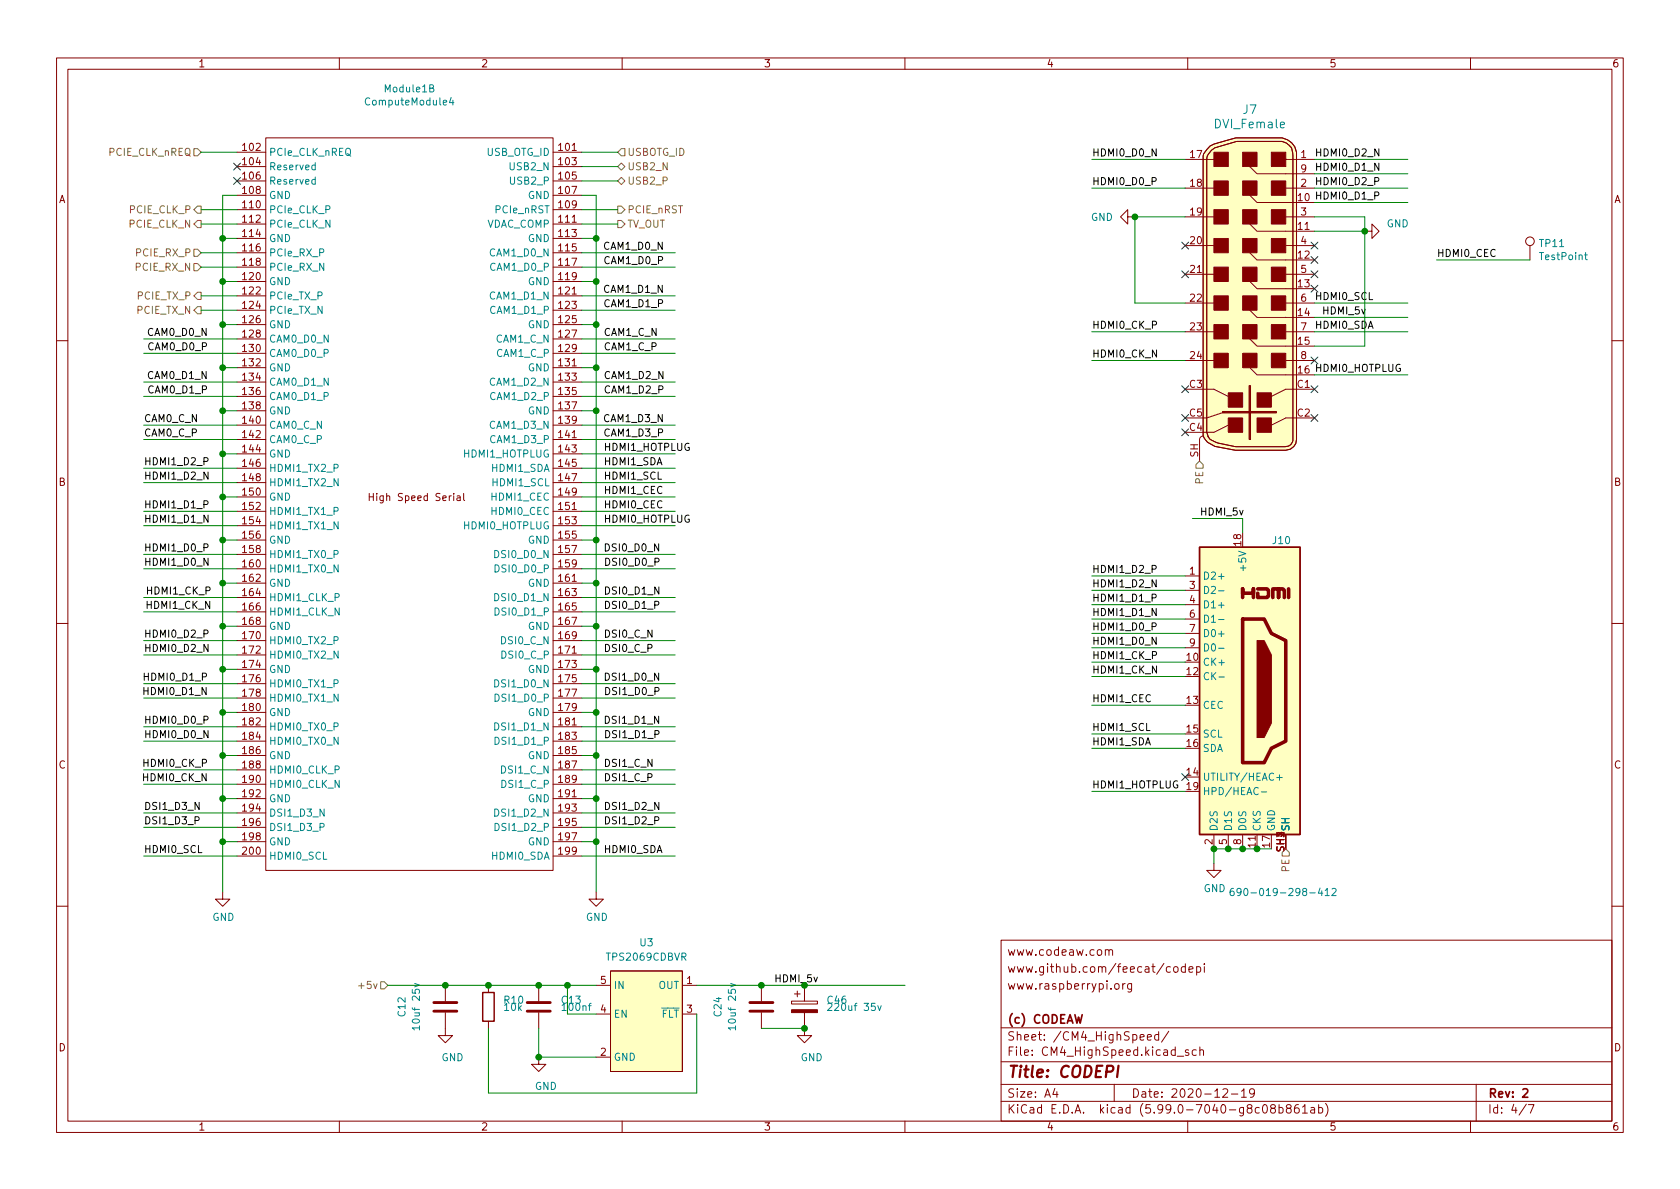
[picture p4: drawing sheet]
<svg xmlns="http://www.w3.org/2000/svg" width="297mm" height="210mm" viewBox="0 0 297 210" stroke-linecap="round" stroke-linejoin="round" font-family="sans-serif">
<g fill="none" stroke="#840000" stroke-width=".18">
<path d="M10 10.2h277v190.1h-277zM12 12.2h273v186.1h-273zM60 10.2v2M110 10.2v2M160 10.2v2M210 10.2v2M260 10.2v2M41.9 26.9h5.1M41.9 29.5h5.1M41.9 32h5.1M41.9 34.5h5.1M41.9 37.1h5.1"/>
<path d="M41.9 39.6h5.1M47 24.4h50.8v129.5h-50.8zM97.8 26.9h5.1M97.8 29.5h5.1M97.8 32h5.1M97.8 34.5h5.1M97.8 37.1h5.1M97.8 39.6h5.1M199.4 38.3v-1.2l-1.3 1.2 1.3 1.3v-1.3h1.3M209.5 38.3h5.1M209.5 33.3h5.1M209.5 28.2h5.1"/>
<path d="M213.9 25.8l.8-.3 3.8-1.1h8.2a3.1 3.1 0 0 1 2.5 2.5v50.8a1.94 1.94 0 0 1-1.9 1.9h-8.9l-3.6-.7-1.3-.7-.8-1.1v-49.5a4 4 0 0 1 1.2-1.8zM214.1 26.7l.7-.5 3.8-1.2h8.1a2.22 2.22 0 0 1 1.9 2.6v50.1a1.29 1.29 0 0 1-1.3 1.3h-8.9l-3-.6-.9-.4a1.31 1.31 0 0 1-.9-.8l-.2-.8v-48.2a1.98 1.98 0 0 1 .7-1.5zM221 39.6l1.2 1.3h10.2M221 34.5l1.2 1.3h10.2M221 29.5l1.2 1.2h10.2M227.3 28.2h.1M227.3 38.3h5.1M227.3 33.3h5.1M227.3 28.2h5.1M41.9 42.2h5.1M41.9 44.7h5.1M41.9 47.2h5.1"/>
<path d="M41.9 49.8h5.1M41.9 52.3h5.1M41.9 54.9h5.1M41.9 57.4h5.1M41.9 59.9h5.1M97.8 42.2h5.1M97.8 44.7h5.1M97.8 47.2h5.1M97.8 49.8h5.1M97.8 52.3h5.1M97.8 54.9h5.1M97.8 57.4h5.1"/>
<path d="M97.8 59.9h5.1M209.5 58.7h5.1M209.5 53.6h5.1M209.5 48.5h5.1M209.5 43.4h5.1M221 59.9l1.2 1.3h10.2M221 54.9l1.2 1.2h10.2M221 49.8l1.2 1.2h10.2M221 44.7l1.2 1.3h10.2M227.3 58.7h5.1M227.3 53.6h5.1M227.3 48.5h5.1"/>
<path d="M227.3 43.4h5.1M241.3 40.9h1.3v-1.3l1.2 1.3-1.2 1.3v-1.3M270.5 43.4v2.6M10 60.2h2M41.9 62.5h5.1M41.9 65h5.1M41.9 67.6h5.1M41.9 70.1h5.1M41.9 72.6h5.1M41.9 75.2h5.1M41.9 77.7h5.1M97.8 62.5h5.1"/>
<path d="M97.8 65h5.1M97.8 67.6h5.1M97.8 70.1h5.1M97.8 72.6h5.1M97.8 75.2h5.1M97.8 77.7h5.1M209.5 68.8h5.1l2.6 1.3M209.5 63.7h5.1M212.7 77.1a.63 .63 0 0 0-.6 .6v3.8M216.4 72.9l-3 1h-3.9M217.2 75.2l-2.6 1.2h-5.1M221 65l1.2 1.3h10.2"/>
<path d="M227.3 63.7h5.1M232.4 68.8h-5.1l-2.5 1.3M232.4 73.9h-5.1l-2.5 1.3M285 60.2h2M41.9 87.9h5.1M41.9 80.3h5.1M41.9 82.8h5.1M41.9 85.3h5.1M41.9 90.4h5.1M41.9 93h5.1M41.9 95.5h5.1M41.9 98h5.1"/>
<path d="M65.3 87.3v1.2M65.3 87.9h.7M80.8 87.7h.5l.1 .8M81.4 88h-.5l-.1 .2 .1 .3h.5M82 87.3v1l.2 .2M97.8 87.9h5.1M97.8 80.3h5.1M97.8 82.8h5.1M97.8 85.3h5.1M97.8 90.4h5.1M97.8 93h5.1M97.8 95.5h5.1"/>
<path d="M97.8 98h5.1M10 110.2h2M41.9 100.6h5.1M41.9 103.1h5.1M41.9 105.7h5.1M41.9 108.2h5.1M41.9 110.7h5.1M41.9 113.3h5.1M41.9 115.8h5.1M41.9 118.4h5.1M97.8 100.6h5.1M97.8 103.1h5.1"/>
<path d="M97.8 105.7h5.1M97.8 108.2h5.1M97.8 110.7h5.1M97.8 113.3h5.1M97.8 115.8h5.1M97.8 118.4h5.1M209.5 101.8h2.6M209.5 104.4h2.6M209.5 106.9h2.6M209.5 109.5h2.6M209.5 112h2.6M209.5 114.5h2.6"/>
<path d="M285 110.2h2M41.9 120.9h5.1M41.9 123.4h5.1M41.9 126h5.1M41.9 128.5h5.1M41.9 131.1h5.1M41.9 133.6h5.1M41.9 136.1h5.1M41.9 138.7h5.1M97.8 120.9h5.1M97.8 123.4h5.1M97.8 126h5.1"/>
<path d="M97.8 128.5h5.1M97.8 131.1h5.1M97.8 133.6h5.1M97.8 136.1h5.1M97.8 138.7h5.1M39.4 157.7v1.3h1.2l-1.2 1.3-1.3-1.3h1.3M41.9 141.2h5.1M41.9 143.8h5.1M41.9 146.3h5.1M41.9 148.8h5.1M41.9 151.4h5.1M97.8 141.2h5.1"/>
<path d="M97.8 143.8h5.1M97.8 146.3h5.1M97.8 148.8h5.1M97.8 151.4h5.1M105.4 157.7v1.3h1.3l-1.3 1.3-1.3-1.3h1.3M214.6 152.6v1.3h1.3l-1.3 1.3-1.2-1.3h1.2M214.6 147.6v2.5M217.2 147.6v2.5M219.7 147.6v2.5M222.2 147.6v2.5M10 160.2h2M78.7 179.1v4h1.3l-1.3 1.3-1.2-1.3h1.2"/>
<path d="M78.7 174.2v2.8M86.4 174.2v1.3M95.2 174.2v2.8M95.2 179.1v2.8M105.4 174.2h2.5M105.4 179.3h2.5M107.9 171.7h12.7v17.8h-12.7zM120.6 174.2h2.6M120.6 179.3h2.6M134.6 174.2v2.8M134.6 179.1v2.8M140 177h4.5v.5h-4.5z"/>
<path d="M140.5 175.8h1M141 175.3v1M142.2 179.1v4h1.3l-1.3 1.3-1.2-1.3h1.2M142.2 174.2v2.8M177 166.3h108v32h-108zM195.4 168.1l.2-.2 .4 .1 .1 .9M195.4 167.9v1M196.1 168.1l.2-.2 .3 .1 .1 .9M197.2 174l.4-.1 .3 .3v.4l-.3 .3h-.4l-.1-.3v-.4zM198.5 173.9v1M198.9 173.9l-.3 .1-.1 .2M200.1 173.9v1.2l-.3 .3h-.4"/>
<path d="M200.1 174l-.5-.1-.2 .3v.4l.1 .3h.6M206.9 171l-.4-.1-.3 .3v.4l.2 .3h.5M207.6 171l.4-.1 .3 .3v.4l-.3 .3h-.4l-.1-.3v-.4zM209.6 171l-.5-.1-.2 .3v.4l.1 .3h.6M209.6 170.4v1.5M210.2 171.4l.7-.1v-.3l-.5-.1-.2 .2 .1 .8h.6M211.6 171l.4-.1 .3 .3v.4l-.2 .3h-.5M211.6 170.9v1.5M212.9 170.4v.2M212.9 170.9v1M285 160.2h2M60 198.3v2"/>
<path d="M86.4 180.6v1.3M95.2 186.9v1.3h1.3l-1.3 1.3-1.2-1.3h1.2M105.4 186.9h2.5M110 198.3v2M160 198.3v2M177 194.8h108M177 191.8h108M177 187.8h108M177 181.8h108M186.5 192.5l-.4 1h1M186.9 193v1M197 191.8v3"/>
<path d="M202.9 183.4l.7-.1-.1-.3-.4-.1-.2 .2v.8h.6M204.9 183l-.5-.1-.3 .3v.4l.2 .3h.6M204.9 182.4v1.5M206.6 182.4l-1.2 1.9M208.1 186.8h1.2M210 198.3v2M210.1 185.7l-.3-.1-.2 .2v.3l.5 .1v.4h-.5M211.5 185.7l-.4-.1-.3 .3v.4l.1 .3h.6M212.1 185.8l.3-.2 .3 .1 .1 .9M212.1 185.1v1.5M216.2 192.7l.6-.2 .2 .2 .1 .3-1 1h1M217.7 193.5h1.2"/>
<path d="M219.5 193l.4-.5v1.5M219.5 194h.9M221.8 193.2l-.3 .3h-.3l-.3-.3 .2-.6 .4-.1 .2 .2a.99 .99 0 0 1-.3 1.3h-.3M223.4 195.5l.2-.2a.81 .81 0 0 1 .6 .7 .81 .81 0 0 1-.3 .8h-.2a.81 .81 0 0 1-.3-1.3zM224.9 196l-.3-.3 .1-.2 .2-.2 .5 .1 .1 .2-.1 .2-.6 .2-.2 .3 .1 .4 .2 .1h.3l.3-.3-.1-.4-.2-.1M226.1 195.9l.5-.1 .3 .3v.4l-.2 .3h-.6M226.1 195.3v1.5M227.7 196l-.3-.3 .1-.2 .2-.2 .4 .1 .2 .2-.1 .2-.6 .2-.2 .3 .1 .4 .2 .1h.4l.2-.3-.1-.4-.2-.1M229.6 195.3a.59 .59 0 0 0-.7 .7v.5l.1 .3h.4l.2-.1 .1-.5-.1-.2-.5-.1-.2 .3M230.3 195.8l.4-.5v1.5M230.3 196.8h.8M231.8 195.9h.6v.9"/>
<path d="M232.4 196.2l-.5 .1a.29 .29 0 0 0-.2 .2 .29 .29 0 0 0 .2 .3h.5M233.1 195.9l.5-.1 .3 .3v.4l-.2 .3h-.6M233.1 195.3v1.5M234.4 195.1a1.72 1.72 0 0 1 0 2.3M260 198.3v2M261 191.8v6.5M269.9 195.3l-1.3 1.9M270.2 195.3h1l-.6 1.5"/>
<circle cx="270.5" cy="42.7" r=".76"/>
</g>
<path d="M269.3 192.7l.5-.2 .3 .2v.3l-.9 1h.9" fill="none" stroke="#840000" stroke-width=".3"/>
<path d="M197.8 188.5l-.3 2" fill="none" stroke="#840000" stroke-width=".4"/>
<path d="M76.7 177.3h4.1M76.7 178.8h4.1M93.2 177.3h4.1M93.2 178.8h4.1M132.6 177.3h4.1M132.6 178.8h4.1" fill="none" stroke="#840000" stroke-width=".51"/>
<g fill="none" stroke="#008484" stroke-width=".18">
<path d="M76 15.6l.5-.1 .2-.1-.1-.3-.6-.1v1.3h.5l.2-.2v-.3l-.3-.2M79.8 17.2l-.3 .9h.8M80.1 17.7v.9M55.7 29.2h-.3l-.3 .2 .2 .6h.4M55.7 31.8l-.3-.1-.3 .3 .2 .5h.4M55.7 28.8v1.2M55.7 31.3v1.3M280.2 45.1h.4M280.3 44.7v1l.3 .2M215.5 104.5h.9M215.5 109.6h.9M215.5 114.6h.9"/>
<path d="M215.5 119.7h1M225.7 137.5h1M226.2 137v1M218.1 157.1l-.4 .1a.86 .86 0 0 0 0 1.2l.5-.1v-.5l-.2-.2h-.3l-.2 .2M219.4 157.6l-.2 .3h-.3l-.2-.3 .1-.4 .4-.1 .2 .1a.84 .84 0 0 1-.3 1.2h-.3M223 140h1M234.3 157.5l.4-.4v1.3M234.3 158.4h.7M235.5 157.2l.5-.1 .2 .4-.7 .9h.7M73.3 173.9l.9 .3-.9 .3M129.2 173.9l.8 .3-.8 .3M146.4 177.5l.5-.1 .2 .4-.8 .9h.8"/>
<path d="M155.2 177.8l.3 .9 .3-.9M74.2 181.8h-1.3l.4 .3M74.2 181.4v.7M130 181.8h-1.2l.3 .3M130 181.4v.7"/>
</g>
<g fill="#840000" stroke="#840000" stroke-width=".18">
<path d="M140 178.6h4.5v.5h-4.5z"/>
<path d="M222.2 113.3h1.3l1.3 2.5v12.1l-1.3 2.5h-1.3z"/>
<path d="M214.6 62.5h2.6v2.5h-2.6z"/>
<path d="M214.6 57.4h2.6v2.5h-2.6z"/>
<path d="M214.6 52.3h2.6v2.6h-2.6z"/>
<path d="M214.6 47.2h2.6v2.6h-2.6z"/>
<path d="M214.6 42.2h2.6v2.5h-2.6z"/>
<path d="M214.6 37.1h2.6v2.5h-2.6z"/>
<path d="M214.6 32h2.6v2.5h-2.6z"/>
<path d="M214.6 26.9h2.6v2.6h-2.6z"/>
<path d="M217.2 73.9h2.5v2.5h-2.5z"/>
<path d="M217.2 69.5h2.5v2.5h-2.5z"/>
<path d="M220.9 68.2h.2v9.5h-.2z"/>
<path d="M219.7 62.5h2.5v2.5h-2.5z"/>
<path d="M219.7 57.4h2.5v2.5h-2.5z"/>
<path d="M219.7 52.3h2.5v2.6h-2.5z"/>
<path d="M219.7 47.2h2.5v2.6h-2.5z"/>
<path d="M219.7 42.2h2.5v2.5h-2.5z"/>
<path d="M219.7 37.1h2.5v2.5h-2.5z"/>
<path d="M219.7 32h2.5v2.5h-2.5z"/>
<path d="M219.7 26.9h2.5v2.6h-2.5z"/>
<path d="M222.2 73.9h2.6v2.5h-2.6z"/>
<path d="M222.2 69.5h2.6v2.5h-2.6z"/>
<path d="M224.8 62.5h2.5v2.5h-2.5z"/>
<path d="M224.8 57.4h2.5v2.5h-2.5z"/>
<path d="M224.8 52.3h2.5v2.6h-2.5z"/>
<path d="M224.8 47.2h2.5v2.6h-2.5z"/>
<path d="M224.8 42.2h2.5v2.5h-2.5z"/>
<path d="M224.8 37.1h2.5v2.5h-2.5z"/>
<path d="M224.8 32h2.5v2.5h-2.5z"/>
<path d="M224.8 26.9h2.5v2.6h-2.5z"/>
<path d="M216.2 72.8h9.5v.2h-9.5z"/>
</g>
<g fill="#ffffc2" stroke="#ffffc2" stroke-width=".18">
<path d="M212.1 96.8h17.8v50.8h-17.8z"/>
<path d="M107.9 171.7h12.7v17.8h-12.7z"/>
<path d="M213.9 25.8l.8-.3 3.8-1.1h8.2a3.1 3.1 0 0 1 2.5 2.5v50.8a1.94 1.94 0 0 1-1.9 1.9h-8.9l-3.6-.7-1.3-.7-.8-1.1v-49.5a4 4 0 0 1 1.2-1.8z"/>
<path d="M214.1 26.7l.7-.5 3.8-1.2h8.1a2.22 2.22 0 0 1 1.9 2.6v50.1a1.29 1.29 0 0 1-1.3 1.3h-8.9l-3-.6-.9-.4a1.31 1.31 0 0 1-.9-.8l-.2-.8v-48.2a1.98 1.98 0 0 1 .7-1.5z"/>
</g>
<path d="M212.1 96.8h17.8v50.8h-17.8zM85.3 175.5h2.1v5.1h-2.1z" fill="none" stroke="#840000" stroke-width=".25"/>
<path d="M219.7 109.5h3.8l1.3 2.5 2.5 1.3v17.8l-2.5 1.2-1.3 2.6h-3.8zM219.7 105.7v-1.6v.8h1.9v-.8v1.6M222.4 104.1h1.6l.3 .3v1l-.3 .3h-1.6v-.8M225 105.7v-1.6h1.1v1.6v-1.6h.7l.3 .3v1.3M227.8 104.1v1.6" fill="none" stroke="#840000" stroke-width=".63"/>
<g fill="none" stroke="#848400" stroke-width=".18">
<path d="M34.3 26.3h.6l.7 .6-.7 .7h-.6zM34.9 36.4h.7v1.3h-.7l-.6-.6zM34.9 39h.7v1.3h-.7l-.6-.7zM109.2 36.4h.7l.6 .7-.6 .6h-.7zM109.2 32l.7-.6 .6 .6-.6 .6zM109.2 39h.7l.6 .6-.6 .7h-.7zM109.2 29.5l.7-.7 .6 .7-.6 .6zM109.2 26.9l.7-.6h.6v1.3h-.6zM34.3 44.1h.6l.7 .6-.7 .6h-.6zM34.3 46.6h.6l.7 .6-.7 .7h-.6zM34.9 54.2h.7v1.3h-.7l-.6-.6zM34.9 51.7h.7v1.3h-.7l-.6-.7z"/>
<path d="M212.1 81.5l.6 .7v.6h-1.2v-.6zM227.3 150.1l.7 .6v.7h-1.3v-.7zM67.3 173.6h.6l.7 .6-.7 .7h-.6z"/>
</g>
<g fill="none" stroke="#008400" stroke-width=".18">
<path d="M35.6 39.6h6.3M35.6 37.1h6.3M35.6 26.9h6.3M41.9 34.5h-2.5v123.2M102.9 39.6h6.3M102.9 34.5h2.5v123.2M102.9 29.5h6.3M102.9 32h6.3M102.9 37.1h6.3M102.9 26.9h6.3M193 33.3h16.5M193 28.2h16.5"/>
<path d="M209.5 38.3h-8.8v15.3h8.8M232.4 33.3h16.5M232.4 30.7h16.5M232.4 28.2h16.5M232.4 38.3h8.9v22.9h-8.9M232.4 35.8h16.5M25.4 59.9h16.5M35.6 54.9h6.3M35.6 52.3h6.3M35.6 44.7h6.3M35.6 47.2h6.3M39.4 42.2h2.5"/>
<path d="M39.4 49.8h2.5M39.4 57.4h2.5M102.9 59.9h16.5M102.9 42.2h2.5M102.9 49.8h2.5M102.9 57.4h2.5M102.9 54.9h16.5M102.9 52.3h16.5M102.9 44.7h16.5M102.9 47.2h16.5M193 58.7h16.5M232.4 58.7h16.5"/>
<path d="M232.4 40.9h8.9M232.4 53.6h16.5M232.4 56.1h16.5M254 46h16.5M25.4 62.5h16.5M25.4 67.6h16.5M25.4 75.2h16.5M25.4 77.7h16.5M25.4 70.1h16.5M39.4 72.6h2.5M39.4 65h2.5M102.9 72.6h2.5"/>
<path d="M102.9 62.5h16.5M102.9 65h2.5M102.9 67.6h16.5M102.9 75.2h16.5M102.9 77.7h16.5M102.9 70.1h16.5M193 63.7h16.5M232.4 66.3h16.5M25.4 90.4h16.5M25.4 93h16.5M25.4 98h16.5M25.4 82.8h16.5"/>
<path d="M25.4 85.3h16.5M39.4 95.5h2.5M39.4 80.3h2.5M39.4 87.9h2.5M102.9 90.4h16.5M102.9 93h16.5M102.9 98h16.5M102.9 95.5h2.5M102.9 80.3h16.5M102.9 82.8h16.5M102.9 87.9h16.5M102.9 85.3h16.5"/>
<path d="M210.8 91.7h8.9v2.5M25.4 115.8h16.5M25.4 100.6h16.5M25.4 113.3h16.5M25.4 108.2h16.5M25.4 105.7h16.5M39.4 118.4h2.5M39.4 103.1h2.5M39.4 110.7h2.5M102.9 115.8h16.5M102.9 118.4h2.5M102.9 100.6h16.5"/>
<path d="M102.9 113.3h16.5M102.9 103.1h2.5M102.9 110.7h2.5M102.9 108.2h16.5M102.9 105.7h16.5M193 114.5h16.5M193 117.1h16.5M193 112h16.5M193 119.6h16.5M193 106.9h16.5M193 101.8h16.5M193 104.4h16.5"/>
<path d="M193 109.5h16.5M25.4 120.9h16.5M25.4 123.4h16.5M25.4 128.5h16.5M25.4 131.1h16.5M25.4 136.1h16.5M25.4 138.7h16.5M39.4 126h2.5M39.4 133.6h2.5M102.9 120.9h16.5M102.9 123.4h16.5M102.9 128.5h16.5"/>
<path d="M102.9 131.1h16.5M102.9 136.1h16.5M102.9 138.7h16.5M102.9 126h2.5M102.9 133.6h2.5M193 129.8h16.5M193 139.9h16.5M193 132.3h16.5M193 124.7h16.5M25.4 143.8h16.5M25.4 146.3h16.5M25.4 151.4h16.5"/>
<path d="M39.4 141.2h2.5M39.4 148.8h2.5M102.9 143.8h16.5M102.9 146.3h16.5M102.9 151.4h16.5M102.9 141.2h2.5M102.9 148.8h2.5M224.8 150.1h-10.2v2.5M68.6 174.2h36.8M100.3 174.2v5.1h5.1M123.2 174.2h36.8M123.2 179.3v14h-36.8v-11.4"/>
<path d="M95.2 181.9v5h10.2M134.6 181.9h7.6"/>
</g>
<g fill="none" stroke="#000084" stroke-width=".18">
<path d="M41.3 31.4l1.2 1.2M41.3 28.8l1.2 1.3M42.5 31.4l-1.2 1.2M42.5 28.8l-1.2 1.3M208.9 47.9l1.3 1.2M208.9 42.8l1.3 1.2M210.2 47.9l-1.3 1.2M210.2 42.8l-1.3 1.2M231.8 45.4l1.2 1.2M231.8 47.9l1.2 1.2M231.8 42.8l1.2 1.2M231.8 50.4l1.2 1.3"/>
<path d="M233 45.4l-1.2 1.2M233 47.9l-1.2 1.2M233 42.8l-1.2 1.2M233 50.4l-1.2 1.3M208.9 75.8l1.3 1.3M208.9 68.2l1.3 1.2M208.9 73.3l1.3 1.2M210.2 75.8l-1.3 1.3M210.2 68.2l-1.3 1.2M210.2 73.3l-1.3 1.2M231.8 63.1l1.2 1.3M231.8 73.3l1.2 1.2"/>
<path d="M231.8 68.2l1.2 1.2M233 63.1l-1.2 1.3M233 73.3l-1.2 1.2M233 68.2l-1.2 1.2M208.9 136.8l1.3 1.2M210.2 136.8l-1.3 1.2"/>
</g>
<g fill="#008400" stroke="#008400" stroke-width=".18">
<circle cx="105.4" cy="65" r=".51"/>
<circle cx="105.4" cy="72.6" r=".51"/>
<circle cx="105.4" cy="126" r=".51"/>
<circle cx="105.4" cy="133.6" r=".51"/>
<circle cx="105.4" cy="95.5" r=".51"/>
<circle cx="105.4" cy="103.1" r=".51"/>
<circle cx="105.4" cy="110.7" r=".51"/>
<circle cx="105.4" cy="118.4" r=".51"/>
<circle cx="39.4" cy="49.8" r=".51"/>
<circle cx="39.4" cy="57.4" r=".51"/>
<circle cx="39.4" cy="42.2" r=".51"/>
<circle cx="39.4" cy="65" r=".51"/>
<circle cx="39.4" cy="72.6" r=".51"/>
<circle cx="39.4" cy="118.4" r=".51"/>
<circle cx="39.4" cy="126" r=".51"/>
<circle cx="39.4" cy="87.9" r=".51"/>
<circle cx="39.4" cy="95.5" r=".51"/>
<circle cx="39.4" cy="80.3" r=".51"/>
<circle cx="39.4" cy="103.1" r=".51"/>
<circle cx="39.4" cy="110.7" r=".51"/>
<circle cx="39.4" cy="148.8" r=".51"/>
<circle cx="39.4" cy="133.6" r=".51"/>
<circle cx="39.4" cy="141.2" r=".51"/>
<circle cx="105.4" cy="141.2" r=".51"/>
<circle cx="105.4" cy="148.8" r=".51"/>
<circle cx="100.3" cy="174.2" r=".51"/>
<circle cx="95.3" cy="174.2" r=".51"/>
<circle cx="78.7" cy="174.2" r=".51"/>
<circle cx="86.4" cy="174.2" r=".51"/>
<circle cx="95.2" cy="186.9" r=".51"/>
<circle cx="142.2" cy="174.2" r=".51"/>
<circle cx="134.6" cy="174.2" r=".51"/>
<circle cx="142.2" cy="181.9" r=".51"/>
<circle cx="105.4" cy="42.2" r=".51"/>
<circle cx="105.4" cy="49.8" r=".51"/>
<circle cx="105.4" cy="57.4" r=".51"/>
<circle cx="200.7" cy="38.3" r=".51"/>
<circle cx="241.3" cy="40.9" r=".51"/>
<circle cx="217.2" cy="150.1" r=".51"/>
<circle cx="214.6" cy="150.1" r=".51"/>
<circle cx="219.7" cy="150.1" r=".51"/>
<circle cx="222.3" cy="150.1" r=".51"/>
</g>
<text font-size="2.8" fill="#840000" x="178" y="190.6">Title: CODEPI</text>
<g font-size="2.1" fill="#008484">
<text x="215" y="22.7">DVI_Female</text>
<text x="219.8" y="20.1">J7</text>
</g>
<g font-size="2.1" fill="#840000">
<text x="178" y="172">www.github.com/feecat/codepi</text>
<text x="178" y="169">www.codeaw.com</text>
<text x="178" y="175">www.raspberrypi.org</text>
<text x="178" y="184">Sheet: /CM4_HighSpeed/</text>
<text x="178" y="181">(c) CODEAW</text>
<text x="178" y="186.7">File: CM4_HighSpeed.kicad_sch</text>
<text x="178" y="196.9">KiCad E.D.A. kicad (5.99.0-7040-g8c08b861ab)</text>
<text x="178" y="194.1">Size: A4</text>
<text x="200" y="194.1">Date: 2020-12-19</text>
<text x="263" y="194.1">Rev: 2</text>
<text x="263" y="196.9">Id: 4/7</text>
</g>
<g font-size="1.8" fill="#840000">
<text x="35" y="11.9">1</text>
<text x="85" y="11.9">2</text>
<text x="135" y="11.9">3</text>
<text x="185" y="11.9">4</text>
<text x="235" y="11.9">5</text>
<text x="285" y="11.9">6</text>
<text x="43" y="26.7">102</text>
<text x="43" y="29.2">104</text>
<text x="98.9" y="26.7">101</text>
<text x="98.9" y="29.2">103</text>
<text x="210.5" y="27.9">17</text>
<text x="230" y="27.9">1</text>
<text x="10.3" y="35.9">A</text>
<text x="43" y="31.7">106</text>
<text x="43" y="34.3">108</text>
<text x="98.9" y="31.7">105</text>
<text x="98.9" y="34.3">107</text>
<text x="210.5" y="33">18</text>
<text x="230" y="33">2</text>
<text x="230" y="30.5">9</text>
<text x="285.3" y="35.9">A</text>
<text x="43" y="36.8">110</text>
<text x="43" y="39.4">112</text>
<text x="43" y="41.9">114</text>
<text x="98.9" y="36.8">109</text>
<text x="98.9" y="39.4">111</text>
<text x="98.9" y="41.9">113</text>
<text x="210.5" y="38.1">19</text>
<text x="229.5" y="40.6">11</text>
<text x="230" y="38.1">3</text>
<text x="43" y="44.4">116</text>
<text x="43" y="47">118</text>
<text x="98.9" y="44.4">115</text>
<text x="98.9" y="47">117</text>
<text x="210.5" y="43.2">20</text>
<text x="229.5" y="45.7">12</text>
<text x="230" y="43.2">4</text>
<text x="43" y="49.5">120</text>
<text x="43" y="52.1">122</text>
<text x="98.9" y="49.5">119</text>
<text x="98.9" y="52.1">121</text>
<text x="210.5" y="48.3">21</text>
<text x="210.5" y="53.3">22</text>
<text x="229.5" y="50.8">13</text>
<text x="230" y="48.3">5</text>
<text x="230" y="53.3">6</text>
<text x="43" y="54.6">124</text>
<text x="43" y="57.1">126</text>
<text x="43" y="59.7">128</text>
<text x="98.9" y="54.6">123</text>
<text x="98.9" y="57.1">125</text>
<text x="98.9" y="59.7">127</text>
<text x="210.5" y="58.4">23</text>
<text x="229.5" y="55.9">14</text>
<text x="230" y="58.4">7</text>
<text x="43" y="62.2">130</text>
<text x="43" y="64.8">132</text>
<text x="98.9" y="62.2">129</text>
<text x="98.9" y="64.8">131</text>
<text x="210.5" y="63.5">24</text>
<text x="229.5" y="61">15</text>
<text x="230" y="63.5">8</text>
<text x="43" y="67.3">134</text>
<text x="43" y="69.8">136</text>
<text x="98.9" y="67.3">133</text>
<text x="98.9" y="69.8">135</text>
<text x="210.3" y="68.6">C3</text>
<text x="229.4" y="68.6">C1</text>
<text x="43" y="72.4">138</text>
<text x="43" y="74.9">140</text>
<text x="43" y="77.5">142</text>
<text x="98.9" y="72.4">137</text>
<text x="98.9" y="74.9">139</text>
<text x="98.9" y="77.5">141</text>
<text x="210.3" y="76.2">C4</text>
<text x="210.3" y="73.7">C5</text>
<text x="229.4" y="73.7">C2</text>
<text x="43" y="80">144</text>
<text x="43" y="82.5">146</text>
<text x="98.9" y="80">143</text>
<text x="98.9" y="82.5">145</text>
<text x="211.8" y="80.9" transform="rotate(-90 211.8 80.9)">SH</text>
<text x="10.3" y="85.9">B</text>
<text x="43" y="85.1">148</text>
<text x="43" y="87.6">150</text>
<text x="66.1" y="88.6">High Speed Serial</text>
<text x="98.9" y="85.1">147</text>
<text x="98.9" y="87.6">149</text>
<text x="285.3" y="85.9">B</text>
<text x="43" y="90.2">152</text>
<text x="43" y="92.7">154</text>
<text x="43" y="95.2">156</text>
<text x="98.9" y="90.2">151</text>
<text x="98.9" y="92.7">153</text>
<text x="98.9" y="95.2">155</text>
<text x="43" y="97.8">158</text>
<text x="43" y="100.3">160</text>
<text x="98.9" y="97.8">157</text>
<text x="98.9" y="100.3">159</text>
<text x="210.3" y="101.6">1</text>
<text x="219.5" y="96.5" transform="rotate(-90 219.5 96.5)">18</text>
<text x="43" y="102.9">162</text>
<text x="43" y="105.4">164</text>
<text x="43" y="107.9">166</text>
<text x="98.9" y="102.9">161</text>
<text x="98.9" y="105.4">163</text>
<text x="98.9" y="107.9">165</text>
<text x="210.3" y="104.1">3</text>
<text x="210.3" y="106.7">4</text>
<text x="43" y="110.5">168</text>
<text x="43" y="113">170</text>
<text x="98.9" y="110.5">167</text>
<text x="98.9" y="113">169</text>
<text x="210.3" y="109.2">6</text>
<text x="210.3" y="111.8">7</text>
<text x="43" y="115.6">172</text>
<text x="43" y="118.1">174</text>
<text x="98.9" y="115.6">171</text>
<text x="98.9" y="118.1">173</text>
<text x="209.8" y="116.8">10</text>
<text x="209.8" y="119.4">12</text>
<text x="210.3" y="114.3">9</text>
<text x="43" y="120.6">176</text>
<text x="43" y="123.2">178</text>
<text x="43" y="125.7">180</text>
<text x="98.9" y="120.6">175</text>
<text x="98.9" y="123.2">177</text>
<text x="98.9" y="125.7">179</text>
<text x="209.8" y="124.5">13</text>
<text x="43" y="128.3">182</text>
<text x="43" y="130.8">184</text>
<text x="98.9" y="128.3">181</text>
<text x="98.9" y="130.8">183</text>
<text x="209.8" y="129.5">15</text>
<text x="10.3" y="135.9">C</text>
<text x="43" y="133.3">186</text>
<text x="43" y="135.9">188</text>
<text x="98.9" y="133.3">185</text>
<text x="98.9" y="135.9">187</text>
<text x="209.8" y="137.2">14</text>
<text x="209.8" y="132.1">16</text>
<text x="285.3" y="135.9">C</text>
<text x="43" y="138.4">190</text>
<text x="43" y="141">192</text>
<text x="43" y="143.5">194</text>
<text x="98.9" y="138.4">189</text>
<text x="98.9" y="141">191</text>
<text x="98.9" y="143.5">193</text>
<text x="209.8" y="139.7">19</text>
<text x="43" y="146">196</text>
<text x="43" y="148.6">198</text>
<text x="98.9" y="146">195</text>
<text x="98.9" y="148.6">197</text>
<text x="214.4" y="149.3" transform="rotate(-90 214.4 149.3)">2</text>
<text x="216.9" y="149.3" transform="rotate(-90 216.9 149.3)">5</text>
<text x="219.5" y="149.3" transform="rotate(-90 219.5 149.3)">8</text>
<text x="222" y="149.8" transform="rotate(-90 222 149.8)">11</text>
<text x="224.5" y="149.8" transform="rotate(-90 224.5 149.8)">17</text>
<text x="227.1" y="148.1" transform="rotate(-90 227.1 148.1)">4</text>
<text x="43" y="151.1">200</text>
<text x="98.9" y="151.1">199</text>
<text x="227.1" y="150.6" transform="rotate(-90 227.1 150.6)">SH1</text>
<text x="106.2" y="174">5</text>
<text x="121.4" y="174">1</text>
<text x="106.2" y="179.1">4</text>
<text x="121.4" y="179.1">3</text>
<text x="10.3" y="185.9">D</text>
<text x="285.3" y="185.9">D</text>
<text x="106.2" y="186.7">2</text>
<text x="35" y="199.9">1</text>
<text x="85" y="199.9">2</text>
<text x="135" y="199.9">3</text>
<text x="185" y="199.9">4</text>
<text x="235" y="199.9">5</text>
<text x="285" y="199.9">6</text>
</g>
<g font-size="1.8" fill="#008484">
<text x="68.2" y="16.3">Module1B</text>
<text x="65" y="18.6">ComputeModule4</text>
<text x="47.5" y="27.6">PCIe_CLK_nREQ</text>
<text x="86" y="27.6">USB_OTG_ID</text>
<text x="47.5" y="30.1">Reserved</text>
<text x="47.5" y="32.6">Reserved</text>
<text x="47.5" y="35.2">GND</text>
<text x="90.3" y="30.1">USB2_N</text>
<text x="90.4" y="32.6">USB2_P</text>
<text x="93.4" y="35.2">GND</text>
<text x="47.5" y="37.7">PCIe_CLK_P</text>
<text x="47.5" y="40.3">PCIe_CLK_N</text>
<text x="86" y="40.3">VDAC_COMP</text>
<text x="87.7" y="37.7">PCIe_nRST</text>
<text x="192.9" y="39.1">GND</text>
<text x="245.2" y="40.2">GND</text>
<text x="47.5" y="42.8">GND</text>
<text x="47.5" y="45.3">PCIe_RX_P</text>
<text x="47.5" y="47.9">PCIe_RX_N</text>
<text x="86.8" y="45.3">CAM1_D0_N</text>
<text x="86.9" y="47.9">CAM1_D0_P</text>
<text x="93.4" y="42.8">GND</text>
<text x="272.3" y="43.7">TP11</text>
<text x="272.4" y="46">TestPoint</text>
<text x="47.5" y="50.4">GND</text>
<text x="47.5" y="53">PCIe_TX_P</text>
<text x="86.8" y="53">CAM1_D1_N</text>
<text x="93.4" y="50.4">GND</text>
<text x="47.5" y="55.5">PCIe_TX_N</text>
<text x="47.5" y="58">GND</text>
<text x="86.9" y="55.5">CAM1_D1_P</text>
<text x="93.4" y="58">GND</text>
<text x="47.5" y="60.6">CAM0_D0_N</text>
<text x="47.5" y="63.1">CAM0_D0_P</text>
<text x="47.5" y="65.7">GND</text>
<text x="87.7" y="60.6">CAM1_C_N</text>
<text x="87.8" y="63.1">CAM1_C_P</text>
<text x="93.4" y="65.7">GND</text>
<text x="47.5" y="68.2">CAM0_D1_N</text>
<text x="47.5" y="70.7">CAM0_D1_P</text>
<text x="86.8" y="68.2">CAM1_D2_N</text>
<text x="86.9" y="70.7">CAM1_D2_P</text>
<text x="47.5" y="73.3">GND</text>
<text x="47.5" y="75.8">CAM0_C_N</text>
<text x="86.8" y="75.8">CAM1_D3_N</text>
<text x="93.4" y="73.3">GND</text>
<text x="47.5" y="78.4">CAM0_C_P</text>
<text x="47.5" y="80.9">GND</text>
<text x="47.5" y="83.4">HDMI1_TX2_P</text>
<text x="82.1" y="80.9">HDMI1_HOTPLUG</text>
<text x="86.9" y="78.4">CAM1_D3_P</text>
<text x="87.1" y="83.4">HDMI1_SDA</text>
<text x="47.5" y="86">HDMI1_TX2_N</text>
<text x="47.5" y="88.5">GND</text>
<text x="87.1" y="88.5">HDMI1_CEC</text>
<text x="87.3" y="86">HDMI1_SCL</text>
<text x="47.5" y="91.1">HDMI1_TX1_P</text>
<text x="47.5" y="93.6">HDMI1_TX1_N</text>
<text x="82.1" y="93.6">HDMI0_HOTPLUG</text>
<text x="87.1" y="91.1">HDMI0_CEC</text>
<text x="47.5" y="96.1">GND</text>
<text x="47.5" y="98.7">HDMI1_TX0_P</text>
<text x="47.5" y="101.2">HDMI1_TX0_N</text>
<text x="87.8" y="98.7">DSI0_D0_N</text>
<text x="87.9" y="101.2">DSI0_D0_P</text>
<text x="93.4" y="96.1">GND</text>
<text x="220.3" y="100.5" transform="rotate(-90 220.3 100.5)">+5V</text>
<text x="225.1" y="96.2">J10</text>
<text x="47.5" y="103.8">GND</text>
<text x="47.5" y="106.3">HDMI1_CLK_P</text>
<text x="87.8" y="106.3">DSI0_D1_N</text>
<text x="93.4" y="103.8">GND</text>
<text x="212.6" y="102.5">D2+</text>
<text x="212.6" y="105">D2-</text>
<text x="212.6" y="107.6">D1+</text>
<text x="47.5" y="108.8">HDMI1_CLK_N</text>
<text x="47.5" y="111.4">GND</text>
<text x="47.5" y="113.9">HDMI0_TX2_P</text>
<text x="87.9" y="108.8">DSI0_D1_P</text>
<text x="88.8" y="113.9">DSI0_C_N</text>
<text x="93.4" y="111.4">GND</text>
<text x="212.6" y="110.1">D1-</text>
<text x="212.6" y="112.6">D0+</text>
<text x="47.5" y="116.5">HDMI0_TX2_N</text>
<text x="47.5" y="119">GND</text>
<text x="88.9" y="116.5">DSI0_C_P</text>
<text x="93.4" y="119">GND</text>
<text x="212.6" y="117.7">CK+</text>
<text x="212.6" y="115.2">D0-</text>
<text x="47.5" y="121.5">HDMI0_TX1_P</text>
<text x="47.5" y="124.1">HDMI0_TX1_N</text>
<text x="87.8" y="121.5">DSI1_D0_N</text>
<text x="87.9" y="124.1">DSI1_D0_P</text>
<text x="212.6" y="120.3">CK-</text>
<text x="212.6" y="125.3">CEC</text>
<text x="47.5" y="126.6">GND</text>
<text x="47.5" y="129.2">HDMI0_TX0_P</text>
<text x="47.5" y="131.7">HDMI0_TX0_N</text>
<text x="87.8" y="129.2">DSI1_D1_N</text>
<text x="87.9" y="131.7">DSI1_D1_P</text>
<text x="93.4" y="126.6">GND</text>
<text x="212.6" y="130.4">SCL</text>
<text x="47.5" y="134.2">GND</text>
<text x="47.5" y="136.8">HDMI0_CLK_P</text>
<text x="88.8" y="136.8">DSI1_C_N</text>
<text x="93.4" y="134.2">GND</text>
<text x="212.6" y="133">SDA</text>
<text x="47.5" y="139.3">HDMI0_CLK_N</text>
<text x="47.5" y="141.9">GND</text>
<text x="88.9" y="139.3">DSI1_C_P</text>
<text x="93.4" y="141.9">GND</text>
<text x="212.6" y="138">UTILITY/HEAC+</text>
<text x="212.6" y="140.6">HPD/HEAC-</text>
<text x="47.5" y="144.4">DSI1_D3_N</text>
<text x="47.5" y="146.9">DSI1_D3_P</text>
<text x="47.5" y="149.5">GND</text>
<text x="87.8" y="144.4">DSI1_D2_N</text>
<text x="87.9" y="146.9">DSI1_D2_P</text>
<text x="93.4" y="149.5">GND</text>
<text x="215.3" y="147.1" transform="rotate(-90 215.3 147.1)">D2S</text>
<text x="217.8" y="147.1" transform="rotate(-90 217.8 147.1)">D1S</text>
<text x="220.3" y="147.1" transform="rotate(-90 220.3 147.1)">D0S</text>
<text x="222.9" y="147.1" transform="rotate(-90 222.9 147.1)">CKS</text>
<text x="225.4" y="147.1" transform="rotate(-90 225.4 147.1)">GND</text>
<text x="228" y="147.1" transform="rotate(-90 228 147.1)">SH</text>
<text x="47.5" y="152">HDMI0_SCL</text>
<text x="87.1" y="152">HDMI0_SDA</text>
<text x="212.8" y="157.7">GND</text>
<text x="220.1" y="158.4">690-019-298-412</text>
<text x="37.5" y="162.8">GND</text>
<text x="103.6" y="162.8">GND</text>
<text x="113.2" y="167.3">U3</text>
<text x="107.5" y="169.9">TPS2069CDBVR</text>
<text x="71.7" y="179.7" transform="rotate(-90 71.7 179.7)">C12</text>
<text x="89.2" y="177.5">R10</text>
<text x="89.2" y="178.8">10k</text>
<text x="99.4" y="177.5">C13</text>
<text x="99.6" y="178.8">100nf</text>
<text x="108.5" y="174.9">IN</text>
<text x="108.5" y="180">EN</text>
<text x="116.4" y="174.9">OUT</text>
<text x="116.9" y="180">~FLT</text>
<text x="127.6" y="179.7" transform="rotate(-90 127.6 179.7)">C24</text>
<text x="146.4" y="177.5">C46</text>
<text x="147" y="178.8">220uf 35v</text>
<text x="74.2" y="181.6" transform="rotate(-90 74.2 181.6)">10uf 25v</text>
<text x="130.1" y="181.6" transform="rotate(-90 130.1 181.6)">10uf 25v</text>
<text x="78" y="187.6">GND</text>
<text x="108.5" y="187.6">GND</text>
<text x="141.5" y="187.6">GND</text>
<text x="94.6" y="192.7">GND</text>
</g>
<g font-size="1.8" fill="#848400">
<text x="19.3" y="27.6">PCIE_CLK_nREQ</text>
<text x="110.9" y="27.6">USBOTG_ID</text>
<text x="110.9" y="32.6">USB2_P</text>
<text x="110.9" y="30.1">USB2_N</text>
<text x="22.9" y="40.3">PCIE_CLK_N</text>
<text x="23" y="37.7">PCIE_CLK_P</text>
<text x="110.9" y="37.7">PCIE_nRST</text>
<text x="110.9" y="40.3">TV_OUT</text>
<text x="24.1" y="47.9">PCIE_RX_N</text>
<text x="24.2" y="45.3">PCIE_RX_P</text>
<text x="24.4" y="53">PCIE_TX_P</text>
<text x="24.3" y="55.5">PCIE_TX_N</text>
<text x="212.7" y="85.5" transform="rotate(-90 212.7 85.5)">PE</text>
<text x="228" y="154.1" transform="rotate(-90 228 154.1)">PE</text>
<text x="63.9" y="174.9">+5v</text>
</g>
<g font-size="1.8">
<text x="193" y="27.6">HDMI0_D0_N</text>
<text x="232.4" y="27.6">HDMI0_D2_N</text>
<text x="193" y="32.7">HDMI0_D0_P</text>
<text x="229.5" y="35.6">10 HDMI0_D1_P</text>
<text x="232.4" y="30.2">HDMI0_D1_N</text>
<text x="232.4" y="32.7">HDMI0_D2_P</text>
<text x="107" y="44.2">CAM1_D0_N</text>
<text x="107.1" y="46.7">CAM1_D0_P</text>
<text x="254" y="45.4">HDMI0_CEC</text>
<text x="107" y="51.8">CAM1_D1_N</text>
<text x="232.4" y="53">HDMI0_SCL</text>
<text x="26.3" y="59.4">CAM0_D0_N</text>
<text x="106.7" y="59.4">CAM1_C_N</text>
<text x="107.1" y="54.3">CAM1_D1_P</text>
<text x="193" y="58.1">HDMI0_CK_P</text>
<text x="232.4" y="58.1">HDMI0_SDA</text>
<text x="233.7" y="55.6">HDMI_5v</text>
<text x="26.4" y="61.9">CAM0_D0_P</text>
<text x="106.7" y="61.9">CAM1_C_P</text>
<text x="193" y="63.2">HDMI0_CK_N</text>
<text x="26.3" y="67">CAM0_D1_N</text>
<text x="26.4" y="69.6">CAM0_D1_P</text>
<text x="106.7" y="67">CAM1_D2_N</text>
<text x="106.7" y="69.6">CAM1_D2_P</text>
<text x="229.5" y="66">16 HDMI0_HOTPLUG</text>
<text x="25.4" y="77.2">CAM0_C_P</text>
<text x="25.4" y="74.6">CAM0_C_N</text>
<text x="107" y="74.6">CAM1_D3_N</text>
<text x="107.1" y="77.2">CAM1_D3_P</text>
<text x="25.4" y="82.3">HDMI1_D2_P</text>
<text x="106.7" y="82.3">HDMI1_SDA</text>
<text x="106.7" y="79.7">HDMI1_HOTPLUG</text>
<text x="25.4" y="89.9">HDMI1_D1_P</text>
<text x="25.4" y="84.8">HDMI1_D2_N</text>
<text x="106.7" y="84.8">HDMI1_SCL</text>
<text x="106.7" y="87.3">HDMI1_CEC</text>
<text x="106.7" y="89.9">HDMI0_CEC</text>
<text x="25.4" y="92.4">HDMI1_D1_N</text>
<text x="106.7" y="92.4">HDMI0_HOTPLUG</text>
<text x="212.1" y="91.1">HDMI_5v</text>
<text x="25.4" y="100">HDMI1_D0_N</text>
<text x="25.4" y="97.5">HDMI1_D0_P</text>
<text x="107.4" y="97.5">DSI0_D0_N</text>
<text x="107.5" y="100">DSI0_D0_P</text>
<text x="193" y="101.3">HDMI1_D2_P</text>
<text x="26.2" y="107.7">HDMI1_CK_N</text>
<text x="26.3" y="105.1">HDMI1_CK_P</text>
<text x="106.7" y="105.1">DSI0_D1_N</text>
<text x="106.7" y="107.7">DSI0_D1_P</text>
<text x="193" y="103.8">HDMI1_D2_N</text>
<text x="193" y="106.4">HDMI1_D1_P</text>
<text x="25.4" y="112.7">HDMI0_D2_P</text>
<text x="106.7" y="112.7">DSI0_C_N</text>
<text x="193" y="108.9">HDMI1_D1_N</text>
<text x="193" y="111.5">HDMI1_D0_P</text>
<text x="25.4" y="115.3">HDMI0_D2_N</text>
<text x="106.7" y="115.3">DSI0_C_P</text>
<text x="193" y="114">HDMI1_D0_N</text>
<text x="193" y="116.5">HDMI1_CK_P</text>
<text x="193" y="119.1">HDMI1_CK_N</text>
<text x="25.8" y="122.9">HDMI0_D1_N</text>
<text x="25.9" y="120.4">HDMI0_D1_P</text>
<text x="107.4" y="120.4">DSI1_D0_N</text>
<text x="107.5" y="122.9">DSI1_D0_P</text>
<text x="193" y="124.2">HDMI1_CEC</text>
<text x="25.4" y="130.5">HDMI0_D0_N</text>
<text x="25.4" y="128">HDMI0_D0_P</text>
<text x="107.4" y="128">DSI1_D1_N</text>
<text x="107.5" y="130.5">DSI1_D1_P</text>
<text x="193" y="129.2">HDMI1_SCL</text>
<text x="193" y="131.8">HDMI1_SDA</text>
<text x="25.6" y="135.6">HDMI0_CK_P</text>
<text x="106.7" y="135.6">DSI1_C_N</text>
<text x="25.4" y="143.2">DSI1_D3_N</text>
<text x="25.5" y="138.1">HDMI0_CK_N</text>
<text x="106.7" y="143.2">DSI1_D2_N</text>
<text x="106.7" y="138.1">DSI1_C_P</text>
<text x="193" y="139.4">HDMI1_HOTPLUG</text>
<text x="25.4" y="145.8">DSI1_D3_P</text>
<text x="106.7" y="145.8">DSI1_D2_P</text>
<text x="25.4" y="150.8">HDMI0_SCL</text>
<text x="106.7" y="150.8">HDMI0_SDA</text>
<text x="137.3" y="173.7">HDMI_5v</text>
</g>
</svg>
